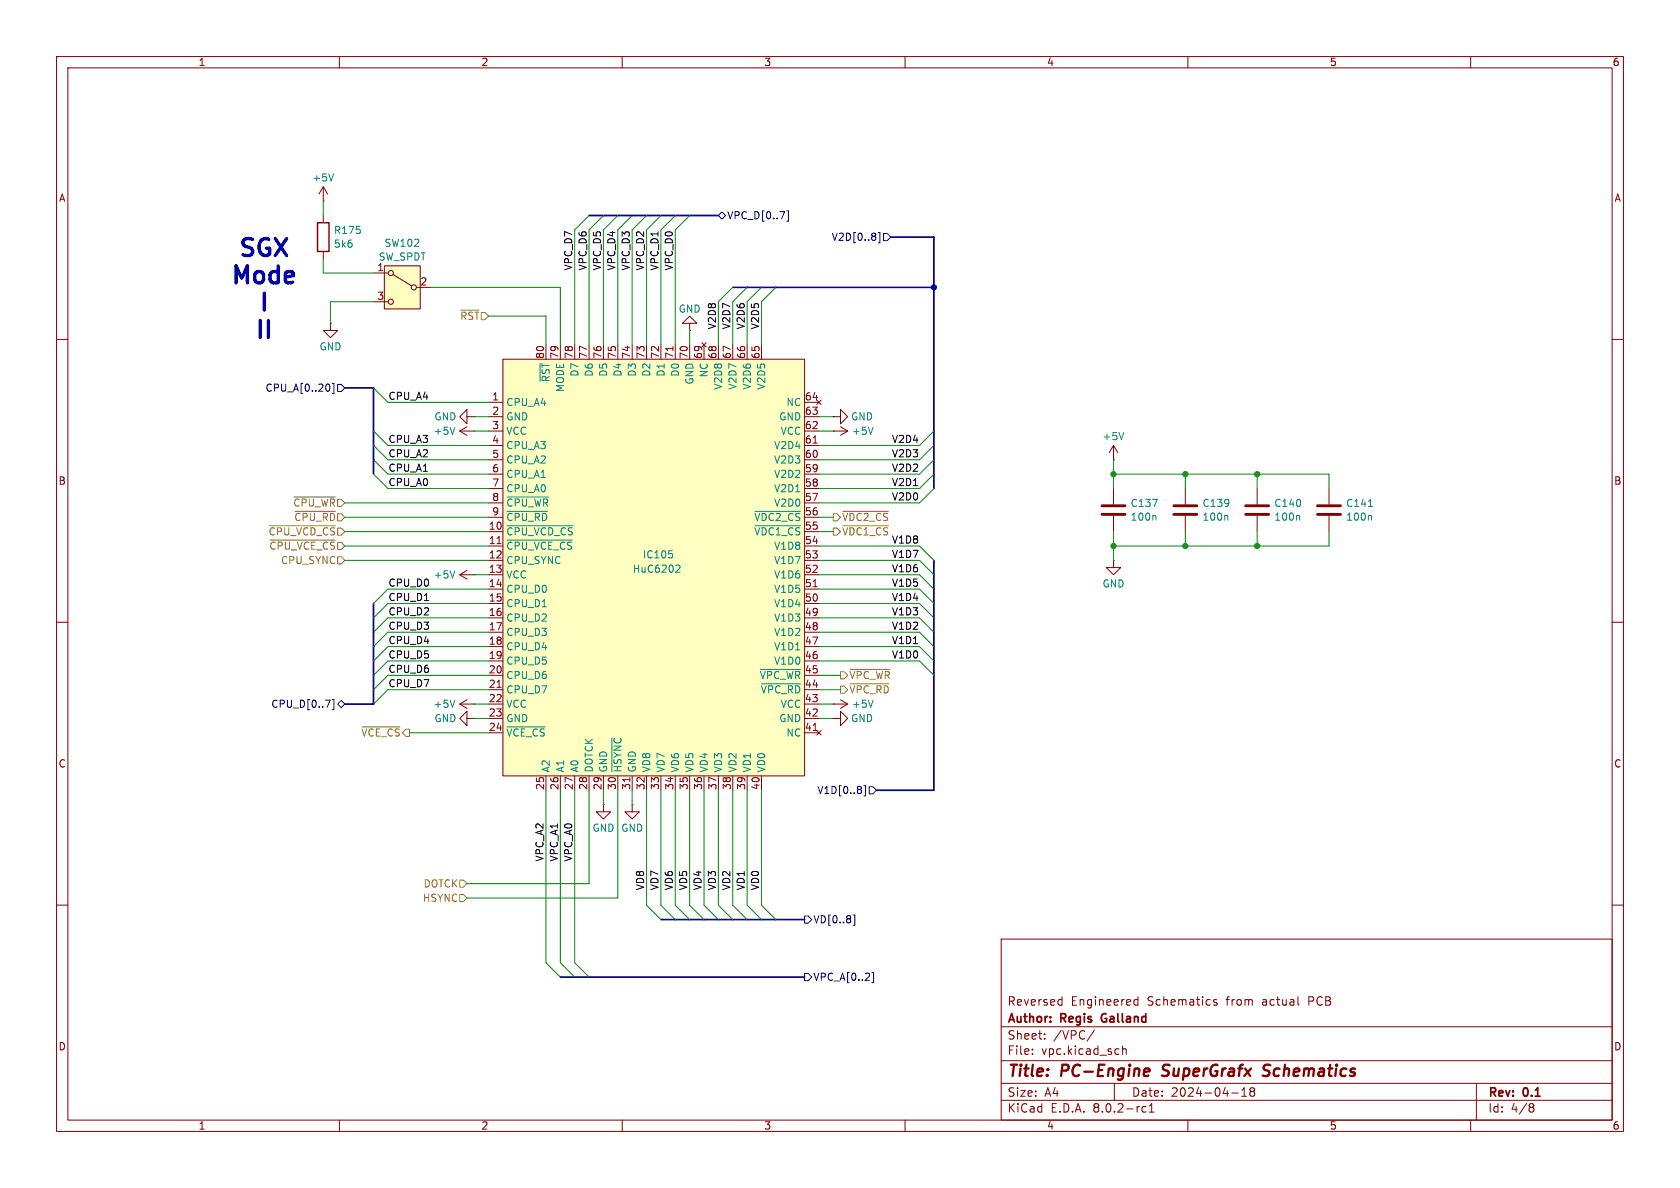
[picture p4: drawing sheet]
<svg xmlns="http://www.w3.org/2000/svg" width="297mm" height="210mm" viewBox="0 0 297 210" stroke-linecap="round" stroke-linejoin="round" font-family="sans-serif">
<g fill="none" stroke="#840000" stroke-width=".18">
<path d="M10 10h277v190h-277zM12 12h273v186h-273zM60 10v2M110 10v2M160 10v2M210 10v2M260 10v2M10 60h2M58.4 57.2v1.2h-1.3l1.3 1.3 1.3-1.3h-1.3M58.4 57.2h.1M121.9 57.2h1.3l-1.3-1.3-1.3 1.3h1.3v1.2M121.9 58.4h.1"/>
<path d="M285 60h2M81.3 76.2l1.2 .8M81.3 76.2h2.5M82.5 73.7v1.2l-1.2-1.2 1.2-1.3v1.3h1.3M82.5 75.4l-1.2 .8M83.8 73.7h.1M83.8 76.2h.1M196.8 78.7l.8 1.3M196.8 78.7v2.6M196.8 78.7l-.7 1.3M196.8 81.3h.1M196.8 99.1v1.2h1.3l-1.3 1.3-1.2-1.3h1.2"/>
<path d="M196.8 99.1h.1M196.8 86.4v2.8M196.8 91.2v2.8M209.5 86.4v2.8M209.5 91.2v2.8M222.2 86.4v2.8M222.2 91.2v2.8M234.9 86.4v2.8M234.9 91.2v2.8M10 110h2M285 110h2M82.5 127v1.3l-1.2-1.3 1.2-1.3v1.3h1.3"/>
<path d="M83.8 127h.1M147.3 127h1.3v-1.3l1.3 1.3-1.3 1.3v-1.3M147.3 127h.1M147.3 124.5h.1M147.3 124.5h2.6M148.6 123.7l1.3 .8M149.9 124.5l-1.3 .7M10 160h2M106.7 142.2v1.3h1.2l-1.2 1.3-1.3-1.3h1.3M106.7 142.2h.1M111.8 142.2v1.3h1.2l-1.2 1.3-1.3-1.3h1.3M111.8 142.2h.1"/>
<path d="M285 160h2M177 166h108v32h-108zM187.3 176.7l.4 .1M187.7 176.2v1.5M187.7 177.6l-.4 .1M200.5 177.6l.2 .1 .5-.1M201.2 176.8l-.5-.1-.2 .1M201.2 176.2v1.5M215.1 176.8l-.4-.1-.2 .2 .1 .2 .5 .2v.3h-.6M229.5 177.6l.2 .1M60 198v2M110 198v2"/>
<path d="M160 198v2M177 194.5h108M177 191.5h108M177 187.5h108M177 181.5h108M182.5 186.3v.1M182.5 185.5v.1M184.7 183.6v.1M184.7 182.8v.1M193.5 182.1l-1.3 2M197 191.5v3M197.7 185.4l.1 .1"/>
<path d="M197.8 186.3l-.1 .1M198.5 184.9v1.5M198.5 185.5l.2-.1 .3 .1 .1 .9M202.6 195.7l-.4-.1-.3 .3v.4l.1 .2h.6M203.2 196.6h.8M203.2 195.5l.4-.4v1.5M210 198v2M217.7 193.2h1.2M219.5 193.8h.9M219.5 192.7l.5-.4v1.5M221 192.4v.3l.2 .2M221.2 192.9l-.2 .3v.3l.2 .3 .5-.1 .1-.2-.1-.4-.2-.2"/>
<path d="M221.2 192.9h.3M221.7 192.4l.1 .3-.3 .2M260 198v2M261 191.5v6.5M270.6 195.1h.3l.3 .3-.3 .3M270.6 195.7h.3M270.9 195.7l.2 .2 .1 .4-.3 .3h-.3"/>
</g>
<path d="M202.6 188.9l.6 .1v.4l-1 .1M203 190.1l-.6 .1M205.4 190.1l.3 .1M205.7 188.4l-.1 .2v.4M224.3 190a.85 .85 0 0 1-1.1 .1M224.3 188.2l-.7 .1a.46 .46 0 0 0-.2 .5 .46 .46 0 0 0 .3 .4l.6 .2" fill="none" stroke="#840000" stroke-width=".4"/>
<path d="M194.8 179.4l-.1 .4 .1 .7" fill="none" stroke="#840000" stroke-width=".3"/>
<path d="M194.8 90.9h4.1M194.8 89.4h4.1M207.5 90.9h4.1M207.5 89.4h4.1M220.2 90.9h4.1M220.2 89.4h4.1M232.9 90.9h4.1M232.9 89.4h4.1" fill="none" stroke="#840000" stroke-width=".51"/>
<path d="M80.4 75.5l-.4 1.3M198.7 76.5l-.5 1.2M203.8 88.3h.8l-.5 1.2M204.2 91.1l.2 .2v.7M216.9 91.1l.2 .2v.7M229.6 91.1l.2 .2v.7M241.9 89.5h.7M242.3 91.1l.2 .2v.7M154.4 123.8l-.5 1.2" fill="none" stroke="#008484" stroke-width=".18"/>
<path d="M67.9 47h6.4v7.6h-6.4z" fill="#ffffc2"/>
<g fill="none" stroke="#840000" stroke-width=".18">
<path d="M66 48.3h2.6M66 53.3h2.6M67.9 47h6.4v7.6h-6.4zM69.5 48.5l3.3 2M73.7 50.8h2.5"/>
<circle cx="69.1" cy="53.3" r=".46"/>
<circle cx="69.1" cy="48.3" r=".46"/>
<circle cx="73.2" cy="50.8" r=".46"/>
</g>
<path d="M88.9 63.5h53.3v73.7h-53.3z" fill="#ffffc2"/>
<g fill="none" stroke="#840000" stroke-width=".18">
<path d="M57.1 35.6h.1M57.1 33l.8 1.3M57.1 33v2.6M57.1 38.1v1.3M57.1 33l-.7 1.3M57.1 44.5v1.2M86.4 71.1h2.5M86.4 73.7h2.5M86.4 76.2h2.5M86.4 78.7h2.5M88.9 63.5h53.3v73.7h-53.3zM96.5 61v2.5"/>
<path d="M99.1 61v2.5M101.6 61v2.5M104.1 61v2.5M106.7 61v2.5M109.2 61v2.5M111.8 61v2.5M114.3 61v2.5M116.8 61v2.5M119 61.3v.7M119.4 61v2.5M121.9 61v2.5M124.1 60.6l.7 .7"/>
<path d="M124.5 61v2.5M124.8 60.6l-.7 .7M127 61v2.5M129.5 61v2.5M132.1 61v2.5M134.6 61v2.5M142.2 71.1h2.6M142.2 73.7h2.6M142.2 76.2h2.6M142.2 78.7h2.6M143.8 78.3h.7M144.4 70.7l.8 .8"/>
<path d="M145.2 70.7l-.8 .8M147.3 76.2h.1M147.3 73.7h1.3v-1.3l1.3 1.3-1.3 1.2v-1.2M147.3 73.7h.1M147.3 76.2h2.6M148.6 75.4l1.3 .8M149.9 76.2l-1.3 .8M86.4 94h2.5M86.4 96.5h2.5M86.4 99.1h2.5M86.4 81.3h2.5M86.4 91.4h2.5"/>
<path d="M86.4 88.9h2.5M86.4 86.4h2.5M86.4 83.8h2.5M87.9 96.1h.7M142.2 94h2.6M142.2 96.5h2.6M142.2 99.1h2.6M142.2 81.3h2.6M142.2 91.4h2.6M142.2 88.9h2.6M142.2 86.4h2.6M142.2 83.8h2.6"/>
<path d="M81.3 101.6h2.5M81.3 101.6l1.2 .8M82.5 100.8l-1.2 .8M83.8 101.6h.1M86.4 101.6h2.5M86.4 104.1h2.5M86.4 106.7h2.5M86.4 109.2h2.5M86.4 111.8h2.5M86.4 114.3h2.5M86.4 116.8h2.5M86.4 119.4h2.5"/>
<path d="M142.2 101.6h2.6M142.2 104.1h2.6M142.2 106.7h2.6M142.2 109.2h2.6M142.2 111.8h2.6M142.2 114.3h2.6M142.2 116.8h2.6M142.2 119.4h2.6M143.8 103.7h.7M81.3 124.5h2.5M81.3 124.5l1.2 .7M82.5 123.7l-1.2 .8"/>
<path d="M83.8 124.5h.1M86.4 121.9h2.5M86.4 124.5h2.5M86.4 127h2.5M86.4 129.5h2.5M87.9 121.5h.7M96.5 137.2v2.5M99.1 137.2v2.5M101.6 137.2v2.5M104.1 137.2v2.5M106.7 137.2v2.5M109.2 137.2v2.5"/>
<path d="M111.3 137.5v.7M111.8 137.2v2.5M114.3 137.2v2.5M116.8 137.2v2.5M119.4 137.2v2.5M121.9 137.2v2.5M124.5 137.2v2.5M127 137.2v2.5M129.5 137.2v2.5M132.1 137.2v2.5M134.6 137.2v2.5M142.2 121.9h2.6"/>
<path d="M142.2 124.5h2.6M142.2 127h2.6M142.2 129.5h2.6M143.8 129.1h.7M144.4 129.2l.8 .7M145.2 129.2l-.8 .7"/>
</g>
<g fill="none" stroke="#008484" stroke-width=".18">
<path d="M59 30.7l-.5 1.3M95.5 64.2v3.2M154.4 75.5l-.5 1.3M89.6 92.9h11.7M89.6 95.5h11.6M89.6 90.4h7.2M89.6 87.9h7.3M118.2 97.4h.7M118.8 97.9l.1 .2-.1 .5M119.7 99.9l.4 .1 .1 .3-.8 .9h.8M133.5 92.9h8M133.5 90.4h8"/>
<path d="M80.4 100.9l-.4 1.3M134.4 118.3h7.1M80.4 123.8l-.4 1.2M89.6 128.5h6.7M108.2 130.4v6M134.6 120.9h6.9"/>
</g>
<path d="M56.1 39.4h2.1v5.1h-2.1z" fill="none" stroke="#840000" stroke-width=".25"/>
<g fill="none" stroke="#000084" stroke-width=".18">
<path d="M127 38.1l.6-.6 .7 .6-.7 .6zM139.1 37.3h.3v1.8h-.3M154.8 41.3v.3M154.8 41.9v.5M155.3 41.1h.3v1.8h-.3M156.2 41.3h.6l.7 .6-.7 .6h-.6zM58.1 68l.2 .4-.2 .7M58.7 67.8h.3v1.8h-.3M59.7 67.9h.6l.7 .7-.7 .6h-.6zM57.5 123.8h.9l-.6 1.2M58.7 123.6h.3v1.9h-.3M59.7 124.5l.6-.7 .7 .7-.7 .6z"/>
<path d="M152.2 139.1v.3M152.2 139.7v.5M152.7 138.9h.3v1.8h-.3M153.7 139.1h.6l.6 .6-.6 .6h-.6zM142.2 161.9h.7l.6 .7-.6 .6h-.7zM142.2 172.1h.7l.6 .6-.6 .7h-.7zM150.8 161.7h.3v1.9h-.3M154.1 171.9h.3v1.8h-.3"/>
</g>
<g fill="none" stroke="#848400" stroke-width=".18">
<path d="M81.5 54.8h3.2M47.6 92.9h11.7M47.7 95.5h11.6M52 87.9h7.3M52.1 90.4h7.2M59.7 98.4h.6l.7 .7-.7 .6h-.6zM147.3 93.3h.7l.6 .7-.6 .6h-.7zM147.3 90.8h.7l.6 .6-.6 .7h-.7zM149 92.9h8M149 90.4h8M148.6 118.7h.6l.7 .7-.7 .6h-.6zM150.3 118.3h7"/>
<path d="M64 128.5h6.7M148.6 121.3h.6l.7 .6-.7 .7h-.6zM150.3 120.9h6.9M81.3 155.6h.6l.6 .6-.6 .6h-.6zM81.3 158.1h.6l.6 .7-.6 .6h-.6z"/>
</g>
<path d="M104.1 38.1h22.9M129.5 50.8h35.6M157.5 41.9h7.6v44.5M61 68.6h5v15.2M165.1 99.1v40.6h-10.2M66 106.7v17.8h-5M99.1 172.7h43.1M116.8 162.6h25.4" fill="none" stroke="#000084" stroke-width=".3"/>
<g fill="none" stroke="#008400" stroke-width=".18">
<path d="M57.1 35.6v2.5M104.1 38.1l-2.5 2.5v20.4M106.7 38.1l-2.6 2.5v20.4M109.2 38.1l-2.5 2.5v20.4M111.8 38.1l-2.6 2.5v20.4M114.3 38.1l-2.5 2.5v20.4M116.8 38.1l-2.5 2.5v20.4M119.4 38.1l-2.6 2.5v20.4M121.9 38.1l-2.5 2.5v20.4M57.1 45.7v2.6h8.9M66 53.3h-7.6v3.9M76.2 50.8h22.9v10.2"/>
<path d="M86.4 55.9h10.1v5.1M121.9 58.4v2.6M129.5 50.8l-2.5 2.5v7.7M132.1 50.8l-2.6 2.5v7.7M134.6 50.8l-2.5 2.5v7.7M137.2 50.8l-2.6 2.5v7.7M66 78.7l2.6 2.6h17.8M66 68.6l2.6 2.5h17.8M66 76.2l2.6 2.5h17.8M83.8 73.7h2.6M83.8 76.2h2.6M144.8 73.7h2.5"/>
<path d="M144.8 76.2h2.5M165.1 78.7l-2.5 2.6h-17.8M165.1 76.2l-2.5 2.5h-17.8M61 88.9h25.4M61 99.1h25.4M61 94h25.4M61 91.4h25.4M61 96.5h25.4M66 83.8l2.6 2.6h17.8M66 81.3l2.6 2.5h17.8M144.8 99.1h17.8l2.5 2.5M144.8 94h2.5"/>
<path d="M144.8 91.4h2.5M144.8 96.5h17.8l2.5 2.6M165.1 83.8l-2.5 2.6h-17.8M165.1 86.4l-2.5 2.5h-17.8M165.1 81.3l-2.5 2.5h-17.8M196.8 83.8h38.1v2.6M196.8 81.3v5.1M196.8 94v5.1M209.5 83.8v2.6M209.5 94v2.5M222.2 83.8v2.6M222.2 94v2.5"/>
<path d="M234.9 94v2.5h-38.1M83.8 101.6h2.6M86.4 104.1h-17.8l-2.6 2.6M86.4 106.7h-17.8l-2.6 2.5M86.4 119.4h-17.8l-2.6 2.5M86.4 109.2h-17.8l-2.6 2.6M86.4 114.3h-17.8l-2.6 2.5M86.4 116.8h-17.8l-2.6 2.6M86.4 111.8h-17.8l-2.6 2.5M144.8 104.1h17.8l2.5 2.6M144.8 106.7h17.8l2.5 2.5M144.8 119.4h3.8"/>
<path d="M144.8 109.2h17.8l2.5 2.6M144.8 114.3h17.8l2.5 2.5M144.8 116.8h17.8l2.5 2.6M144.8 111.8h17.8l2.5 2.5M144.8 101.6h17.8l2.5 2.5M72.4 129.5h14M83.8 127h2.6M83.8 124.5h2.6M86.4 121.9h-17.8l-2.6 2.6M96.5 139.7v30.5l2.6 2.5M99.1 139.7v30.5l2.5 2.5M101.6 139.7v30.5l2.5 2.5"/>
<path d="M104.1 139.7v16.5h-21.6M106.7 139.7v2.5M109.2 139.7v19.1h-26.7M111.8 139.7v2.5M114.3 139.7v20.3l2.5 2.6M116.8 139.7v20.3l2.6 2.6M119.4 139.7v20.3l2.5 2.6M121.9 139.7v20.3l2.6 2.6M124.5 139.7v20.3l2.5 2.6M127 139.7v20.3l2.5 2.6M129.5 139.7v20.3l2.6 2.6M132.1 139.7v20.3l2.5 2.6"/>
<path d="M134.6 139.7v20.3l2.6 2.6M144.8 127h2.5M144.8 124.5h2.5M144.8 121.9h3.8"/>
</g>
<circle cx="165.1" cy="50.8" r=".46" fill="#000084" stroke="#000084" stroke-width=".18"/>
<g fill="#008400" stroke="#008400" stroke-width=".18">
<circle cx="209.5" cy="83.8" r=".46"/>
<circle cx="196.8" cy="83.8" r=".46"/>
<circle cx="196.8" cy="96.5" r=".46"/>
<circle cx="222.2" cy="96.5" r=".46"/>
<circle cx="222.2" cy="83.8" r=".46"/>
<circle cx="209.5" cy="96.5" r=".46"/>
</g>
<g font-size="4.2" fill="#0000c2">
<text x="41.8" y="46.2">SGX</text>
<text x="40.4" y="51">Mode</text>
<text x="45.4" y="55.9">I</text>
<text x="44.7" y="60.7">II</text>
</g>
<g font-size="2.8" fill="#840000">
<text x="178" y="190.9">Title:</text>
<text x="187.7" y="190.9">PC-Engine</text>
<text x="206.4" y="190.9">SuperGrafx</text>
<text x="225" y="190.9">Schematics</text>
</g>
<g font-size="2.1" fill="#840000">
<text x="178" y="178">Reversed</text>
<text x="189.3" y="178">Engineered</text>
<text x="202.9" y="178">Schematics</text>
<text x="217" y="178">from</text>
<text x="223.4" y="178">actual</text>
<text x="231.7" y="178">PCB</text>
<text x="178" y="184">Sheet:</text>
<text x="178" y="181.2">Author:</text>
<text x="186.2" y="184">/VPC/</text>
<text x="187.6" y="181.2">Regis</text>
<text x="195.4" y="181.2">Galland</text>
<text x="178" y="186.7">File:</text>
<text x="184.1" y="186.7">vpc.kicad_sch</text>
<text x="178" y="196.9">KiCad</text>
<text x="178" y="194.1">Size:</text>
<text x="184.7" y="194.1">A4</text>
<text x="185.7" y="196.9">E.D.A.</text>
<text x="193.3" y="196.9">8.0.2-rc1</text>
<text x="200" y="194.1">Date:</text>
<text x="207" y="194.1">2024-04-18</text>
<text x="263" y="194.3">Rev:</text>
<text x="263" y="196.9">Id:</text>
<text x="267.1" y="196.9">4/8</text>
<text x="269.4" y="194.3">0.1</text>
</g>
<g font-size="1.8" fill="#840000">
<text x="35" y="11.9">1</text>
<text x="85" y="11.9">2</text>
<text x="135" y="11.9">3</text>
<text x="185" y="11.9">4</text>
<text x="235" y="11.9">5</text>
<text x="285" y="11.9">6</text>
<text x="10.3" y="35.9">A</text>
<text x="285.3" y="35.9">A</text>
<text x="66.6" y="48">1</text>
<text x="66.6" y="53.1">3</text>
<text x="74.2" y="50.5">2</text>
<text x="96.3" y="63.5" transform="rotate(-90 96.3 63.5)">80</text>
<text x="98.8" y="63.5" transform="rotate(-90 98.8 63.5)">79</text>
<text x="101.3" y="63.5" transform="rotate(-90 101.3 63.5)">78</text>
<text x="103.9" y="63.5" transform="rotate(-90 103.9 63.5)">77</text>
<text x="106.4" y="63.5" transform="rotate(-90 106.4 63.5)">76</text>
<text x="109" y="63.5" transform="rotate(-90 109 63.5)">75</text>
<text x="111.5" y="63.5" transform="rotate(-90 111.5 63.5)">74</text>
<text x="114" y="63.5" transform="rotate(-90 114 63.5)">73</text>
<text x="116.6" y="63.5" transform="rotate(-90 116.6 63.5)">72</text>
<text x="119.1" y="63.5" transform="rotate(-90 119.1 63.5)">71</text>
<text x="121.7" y="63.5" transform="rotate(-90 121.7 63.5)">70</text>
<text x="124.2" y="63.5" transform="rotate(-90 124.2 63.5)">69</text>
<text x="126.7" y="63.5" transform="rotate(-90 126.7 63.5)">68</text>
<text x="129.3" y="63.5" transform="rotate(-90 129.3 63.5)">67</text>
<text x="131.8" y="63.5" transform="rotate(-90 131.8 63.5)">66</text>
<text x="134.4" y="63.5" transform="rotate(-90 134.4 63.5)">65</text>
<text x="86.9" y="70.9">1</text>
<text x="142.2" y="70.9">64</text>
<text x="86.9" y="73.4">2</text>
<text x="86.9" y="75.9">3</text>
<text x="142.2" y="75.9">62</text>
<text x="142.2" y="73.4">63</text>
<text x="86.9" y="78.5">4</text>
<text x="86.9" y="81">5</text>
<text x="86.9" y="83.6">6</text>
<text x="142.2" y="83.6">59</text>
<text x="142.2" y="81">60</text>
<text x="142.2" y="78.5">61</text>
<text x="10.3" y="85.9">B</text>
<text x="86.9" y="86.1">7</text>
<text x="86.9" y="88.6">8</text>
<text x="142.2" y="88.6">57</text>
<text x="142.2" y="86.1">58</text>
<text x="285.3" y="85.9">B</text>
<text x="86.3" y="93.7">10</text>
<text x="86.9" y="91.2">9</text>
<text x="142.2" y="93.7">55</text>
<text x="142.2" y="91.2">56</text>
<text x="86.3" y="96.3">11</text>
<text x="86.3" y="98.8">12</text>
<text x="86.3" y="101.3">13</text>
<text x="142.2" y="101.3">52</text>
<text x="142.2" y="98.8">53</text>
<text x="142.2" y="96.3">54</text>
<text x="86.3" y="103.9">14</text>
<text x="86.3" y="106.4">15</text>
<text x="142.2" y="106.4">50</text>
<text x="142.2" y="103.9">51</text>
<text x="86.3" y="109">16</text>
<text x="86.3" y="111.5">17</text>
<text x="142.2" y="111.5">48</text>
<text x="142.2" y="109">49</text>
<text x="86.3" y="114">18</text>
<text x="86.3" y="116.6">19</text>
<text x="86.3" y="119.1">20</text>
<text x="142.2" y="119.1">45</text>
<text x="142.2" y="116.6">46</text>
<text x="142.2" y="114">47</text>
<text x="86.3" y="121.7">21</text>
<text x="86.3" y="124.2">22</text>
<text x="142.2" y="124.2">43</text>
<text x="142.2" y="121.7">44</text>
<text x="86.3" y="126.7">23</text>
<text x="86.3" y="129.3">24</text>
<text x="142.2" y="129.3">41</text>
<text x="142.2" y="126.7">42</text>
<text x="10.3" y="135.9">C</text>
<text x="285.3" y="135.9">C</text>
<text x="96.3" y="139.7" transform="rotate(-90 96.3 139.7)">25</text>
<text x="98.8" y="139.7" transform="rotate(-90 98.8 139.7)">26</text>
<text x="101.3" y="139.7" transform="rotate(-90 101.3 139.7)">27</text>
<text x="103.9" y="139.7" transform="rotate(-90 103.9 139.7)">28</text>
<text x="106.4" y="139.7" transform="rotate(-90 106.4 139.7)">29</text>
<text x="109" y="139.7" transform="rotate(-90 109 139.7)">30</text>
<text x="111.5" y="139.7" transform="rotate(-90 111.5 139.7)">31</text>
<text x="114" y="139.7" transform="rotate(-90 114 139.7)">32</text>
<text x="116.6" y="139.7" transform="rotate(-90 116.6 139.7)">33</text>
<text x="119.1" y="139.7" transform="rotate(-90 119.1 139.7)">34</text>
<text x="121.7" y="139.7" transform="rotate(-90 121.7 139.7)">35</text>
<text x="124.2" y="139.7" transform="rotate(-90 124.2 139.7)">36</text>
<text x="126.7" y="139.7" transform="rotate(-90 126.7 139.7)">37</text>
<text x="129.3" y="139.7" transform="rotate(-90 129.3 139.7)">38</text>
<text x="131.8" y="139.7" transform="rotate(-90 131.8 139.7)">39</text>
<text x="134.4" y="139.7" transform="rotate(-90 134.4 139.7)">40</text>
<text x="10.3" y="185.9">D</text>
<text x="285.3" y="185.9">D</text>
<text x="35" y="199.9">1</text>
<text x="85" y="199.9">2</text>
<text x="135" y="199.9">3</text>
<text x="185" y="199.9">4</text>
<text x="235" y="199.9">5</text>
<text x="285" y="199.9">6</text>
</g>
<g font-size="1.8" fill="#008484">
<text x="55.1" y="32.3">+5V</text>
<text x="58.9" y="41.6">R175</text>
<text x="58.9" y="44">5k6</text>
<text x="66.8" y="46.3">SW_SPDT</text>
<text x="67.9" y="43.8">SW102</text>
<text x="119.9" y="55.5">GND</text>
<text x="56.4" y="62.1">GND</text>
<text x="89.4" y="72">CPU_A4</text>
<text x="97.4" y="67.7" transform="rotate(-90 97.4 67.7)">~{RST}</text>
<text x="99.9" y="69.4" transform="rotate(-90 99.9 69.4)">MODE</text>
<text x="102.5" y="66.7" transform="rotate(-90 102.5 66.7)">D7</text>
<text x="105" y="66.7" transform="rotate(-90 105 66.7)">D6</text>
<text x="107.5" y="66.7" transform="rotate(-90 107.5 66.7)">D5</text>
<text x="110.1" y="66.7" transform="rotate(-90 110.1 66.7)">D4</text>
<text x="112.6" y="66.7" transform="rotate(-90 112.6 66.7)">D3</text>
<text x="115.2" y="66.7" transform="rotate(-90 115.2 66.7)">D2</text>
<text x="117.7" y="66.7" transform="rotate(-90 117.7 66.7)">D1</text>
<text x="120.2" y="66.7" transform="rotate(-90 120.2 66.7)">D0</text>
<text x="122.8" y="68.1" transform="rotate(-90 122.8 68.1)">GND</text>
<text x="125.3" y="66.8" transform="rotate(-90 125.3 66.8)">NC</text>
<text x="127.9" y="69" transform="rotate(-90 127.9 69)">V2D8</text>
<text x="130.4" y="69" transform="rotate(-90 130.4 69)">V2D7</text>
<text x="132.9" y="69" transform="rotate(-90 132.9 69)">V2D6</text>
<text x="135.5" y="69" transform="rotate(-90 135.5 69)">V2D5</text>
<text x="138.9" y="72">NC</text>
<text x="76.6" y="77.1">+5V</text>
<text x="76.7" y="74.5">GND</text>
<text x="89.4" y="74.5">GND</text>
<text x="89.4" y="77.1">VCC</text>
<text x="137.7" y="74.5">GND</text>
<text x="137.9" y="77.1">VCC</text>
<text x="150.4" y="74.5">GND</text>
<text x="150.5" y="77.1">+5V</text>
<text x="89.4" y="79.6">CPU_A3</text>
<text x="89.4" y="82.1">CPU_A2</text>
<text x="136.8" y="82.1">V2D3</text>
<text x="136.8" y="79.6">V2D4</text>
<text x="194.8" y="78">+5V</text>
<text x="89.4" y="84.7">CPU_A1</text>
<text x="89.4" y="87.2">CPU_A0</text>
<text x="89.4" y="89.8">~{CPU_WR}</text>
<text x="136.8" y="89.8">V2D0</text>
<text x="136.8" y="87.2">V2D1</text>
<text x="136.8" y="84.7">V2D2</text>
<text x="199.8" y="89.8">C137</text>
<text x="212.5" y="89.8">C139</text>
<text x="225.2" y="89.8">C140</text>
<text x="237.9" y="89.8">C141</text>
<text x="89.4" y="94.8">~{CPU_VCD_CS}</text>
<text x="89.4" y="92.3">~{CPU_RD}</text>
<text x="133.2" y="94.8">~{VDC1_CS}</text>
<text x="133.2" y="92.3">~{VDC2_CS}</text>
<text x="199.8" y="92.2">100n</text>
<text x="212.5" y="92.2">100n</text>
<text x="225.2" y="92.2">100n</text>
<text x="237.9" y="92.2">100n</text>
<text x="89.4" y="97.4">~{CPU_VCE_CS}</text>
<text x="89.4" y="99.9">CPU_SYNC</text>
<text x="111.8" y="101.4">HuC6202</text>
<text x="113.5" y="98.9">IC105</text>
<text x="136.8" y="99.9">V1D7</text>
<text x="136.8" y="97.4">V1D8</text>
<text x="76.6" y="102.5">+5V</text>
<text x="89.4" y="102.5">VCC</text>
<text x="89.4" y="105">CPU_D0</text>
<text x="89.4" y="107.5">CPU_D1</text>
<text x="136.8" y="107.5">V1D4</text>
<text x="136.8" y="105">V1D5</text>
<text x="136.8" y="102.5">V1D6</text>
<text x="194.8" y="104.1">GND</text>
<text x="89.4" y="110.1">CPU_D2</text>
<text x="89.4" y="112.6">CPU_D3</text>
<text x="136.8" y="112.6">V1D2</text>
<text x="136.8" y="110.1">V1D3</text>
<text x="89.4" y="115.2">CPU_D4</text>
<text x="89.4" y="117.7">CPU_D5</text>
<text x="136.8" y="117.7">V1D0</text>
<text x="136.8" y="115.2">V1D1</text>
<text x="76.6" y="125.3">+5V</text>
<text x="89.4" y="120.2">CPU_D6</text>
<text x="89.4" y="122.8">CPU_D7</text>
<text x="89.4" y="125.3">VCC</text>
<text x="134.2" y="120.2">~{VPC_WR}</text>
<text x="134.4" y="122.8">~{VPC_RD}</text>
<text x="137.9" y="125.3">VCC</text>
<text x="150.5" y="125.3">+5V</text>
<text x="76.7" y="127.9">GND</text>
<text x="89.4" y="127.9">GND</text>
<text x="89.4" y="130.4">~{VCE_CS}</text>
<text x="137.7" y="127.9">GND</text>
<text x="138.9" y="130.4">NC</text>
<text x="150.4" y="127.9">GND</text>
<text x="97.4" y="136.7" transform="rotate(-90 97.4 136.7)">A2</text>
<text x="99.9" y="136.7" transform="rotate(-90 99.9 136.7)">A1</text>
<text x="102.5" y="136.7" transform="rotate(-90 102.5 136.7)">A0</text>
<text x="105" y="136.7" transform="rotate(-90 105 136.7)">DOTCK</text>
<text x="107.5" y="136.7" transform="rotate(-90 107.5 136.7)">GND</text>
<text x="110.1" y="136.7" transform="rotate(-90 110.1 136.7)">~{HSYNC}</text>
<text x="112.6" y="136.7" transform="rotate(-90 112.6 136.7)">GND</text>
<text x="115.2" y="136.7" transform="rotate(-90 115.2 136.7)">VD8</text>
<text x="117.7" y="136.7" transform="rotate(-90 117.7 136.7)">VD7</text>
<text x="120.2" y="136.7" transform="rotate(-90 120.2 136.7)">VD6</text>
<text x="122.8" y="136.7" transform="rotate(-90 122.8 136.7)">VD5</text>
<text x="125.3" y="136.7" transform="rotate(-90 125.3 136.7)">VD4</text>
<text x="127.9" y="136.7" transform="rotate(-90 127.9 136.7)">VD3</text>
<text x="130.4" y="136.7" transform="rotate(-90 130.4 136.7)">VD2</text>
<text x="132.9" y="136.7" transform="rotate(-90 132.9 136.7)">VD1</text>
<text x="135.5" y="136.7" transform="rotate(-90 135.5 136.7)">VD0</text>
<text x="104.6" y="147.2">GND</text>
<text x="109.7" y="147.2">GND</text>
</g>
<g font-size="1.8" fill="#000084">
<text x="128.5" y="39">VPC_D[0..7]</text>
<text x="146.9" y="42.8">V2D[0..8]</text>
<text x="46.8" y="69.4">CPU_A[0..20]</text>
<text x="47.9" y="125.3">CPU_D[0..7]</text>
<text x="144.4" y="140.6">V1D[0..8]</text>
<text x="143.7" y="163.4">VD[0..8]</text>
<text x="143.7" y="173.6">VPC_A[0..2]</text>
</g>
<g font-size="1.8">
<text x="101.3" y="47.9" transform="rotate(-90 101.3 47.9)">VPC_D7</text>
<text x="103.8" y="47.9" transform="rotate(-90 103.8 47.9)">VPC_D6</text>
<text x="106.3" y="47.9" transform="rotate(-90 106.3 47.9)">VPC_D5</text>
<text x="108.9" y="47.9" transform="rotate(-90 108.9 47.9)">VPC_D4</text>
<text x="111.4" y="47.9" transform="rotate(-90 111.4 47.9)">VPC_D3</text>
<text x="114" y="47.9" transform="rotate(-90 114 47.9)">VPC_D2</text>
<text x="116.5" y="47.9" transform="rotate(-90 116.5 47.9)">VPC_D1</text>
<text x="119" y="47.9" transform="rotate(-90 119 47.9)">VPC_D0</text>
<text x="126.7" y="58.3" transform="rotate(-90 126.7 58.3)">V2D8</text>
<text x="129.2" y="58.3" transform="rotate(-90 129.2 58.3)">V2D7</text>
<text x="131.7" y="58.3" transform="rotate(-90 131.7 58.3)">V2D6</text>
<text x="134.3" y="58.3" transform="rotate(-90 134.3 58.3)">V2D5</text>
<text x="68.6" y="70.8">CPU_A4</text>
<text x="68.6" y="83.5">CPU_A1</text>
<text x="68.6" y="78.4">CPU_A3</text>
<text x="68.6" y="80.9">CPU_A2</text>
<text x="157.6" y="83.5">V2D2</text>
<text x="157.6" y="78.4">V2D4</text>
<text x="157.6" y="80.9">V2D3</text>
<text x="68.6" y="86">CPU_A0</text>
<text x="157.6" y="88.6">V2D0</text>
<text x="157.6" y="86">V2D1</text>
<text x="157.6" y="96.2">V1D8</text>
<text x="157.6" y="98.7">V1D7</text>
<text x="157.6" y="101.3">V1D6</text>
<text x="68.6" y="103.8">CPU_D0</text>
<text x="68.6" y="106.3">CPU_D1</text>
<text x="157.6" y="103.8">V1D5</text>
<text x="157.6" y="106.3">V1D4</text>
<text x="68.6" y="111.4">CPU_D3</text>
<text x="68.6" y="108.9">CPU_D2</text>
<text x="68.6" y="114">CPU_D4</text>
<text x="157.6" y="108.9">V1D3</text>
<text x="157.6" y="111.4">V1D2</text>
<text x="157.6" y="114">V1D1</text>
<text x="68.6" y="119">CPU_D6</text>
<text x="68.6" y="116.5">CPU_D5</text>
<text x="157.6" y="116.5">V1D0</text>
<text x="68.6" y="121.6">CPU_D7</text>
<text x="96.2" y="152.4" transform="rotate(-90 96.2 152.4)">VPC_A2</text>
<text x="98.7" y="152.4" transform="rotate(-90 98.7 152.4)">VPC_A1</text>
<text x="101.3" y="152.4" transform="rotate(-90 101.3 152.4)">VPC_A0</text>
<text x="114" y="157.5" transform="rotate(-90 114 157.5)">VD8</text>
<text x="116.5" y="157.5" transform="rotate(-90 116.5 157.5)">VD7</text>
<text x="119" y="157.5" transform="rotate(-90 119 157.5)">VD6</text>
<text x="121.6" y="157.5" transform="rotate(-90 121.6 157.5)">VD5</text>
<text x="124.1" y="157.5" transform="rotate(-90 124.1 157.5)">VD4</text>
<text x="126.7" y="157.5" transform="rotate(-90 126.7 157.5)">VD3</text>
<text x="129.2" y="157.5" transform="rotate(-90 129.2 157.5)">VD2</text>
<text x="131.7" y="157.5" transform="rotate(-90 131.7 157.5)">VD1</text>
<text x="134.3" y="157.5" transform="rotate(-90 134.3 157.5)">VD0</text>
</g>
<g font-size="1.8" fill="#848400">
<text x="81.2" y="56.7">~{RST}</text>
<text x="51.7" y="89.8">~{CPU_WR}</text>
<text x="47.4" y="94.8">~{CPU_VCD_CS}</text>
<text x="51.9" y="92.3">~{CPU_RD}</text>
<text x="148.8" y="94.8">~{VDC1_CS}</text>
<text x="148.8" y="92.3">~{VDC2_CS}</text>
<text x="47.5" y="97.4">~{CPU_VCE_CS}</text>
<text x="49.6" y="99.9">CPU_SYNC</text>
<text x="150.1" y="120.2">~{VPC_WR}</text>
<text x="150.1" y="122.8">~{VPC_RD}</text>
<text x="63.8" y="130.4">~{VCE_CS}</text>
<text x="74.7" y="159.6">HSYNC</text>
<text x="74.8" y="157.1">DOTCK</text>
</g>
</svg>
